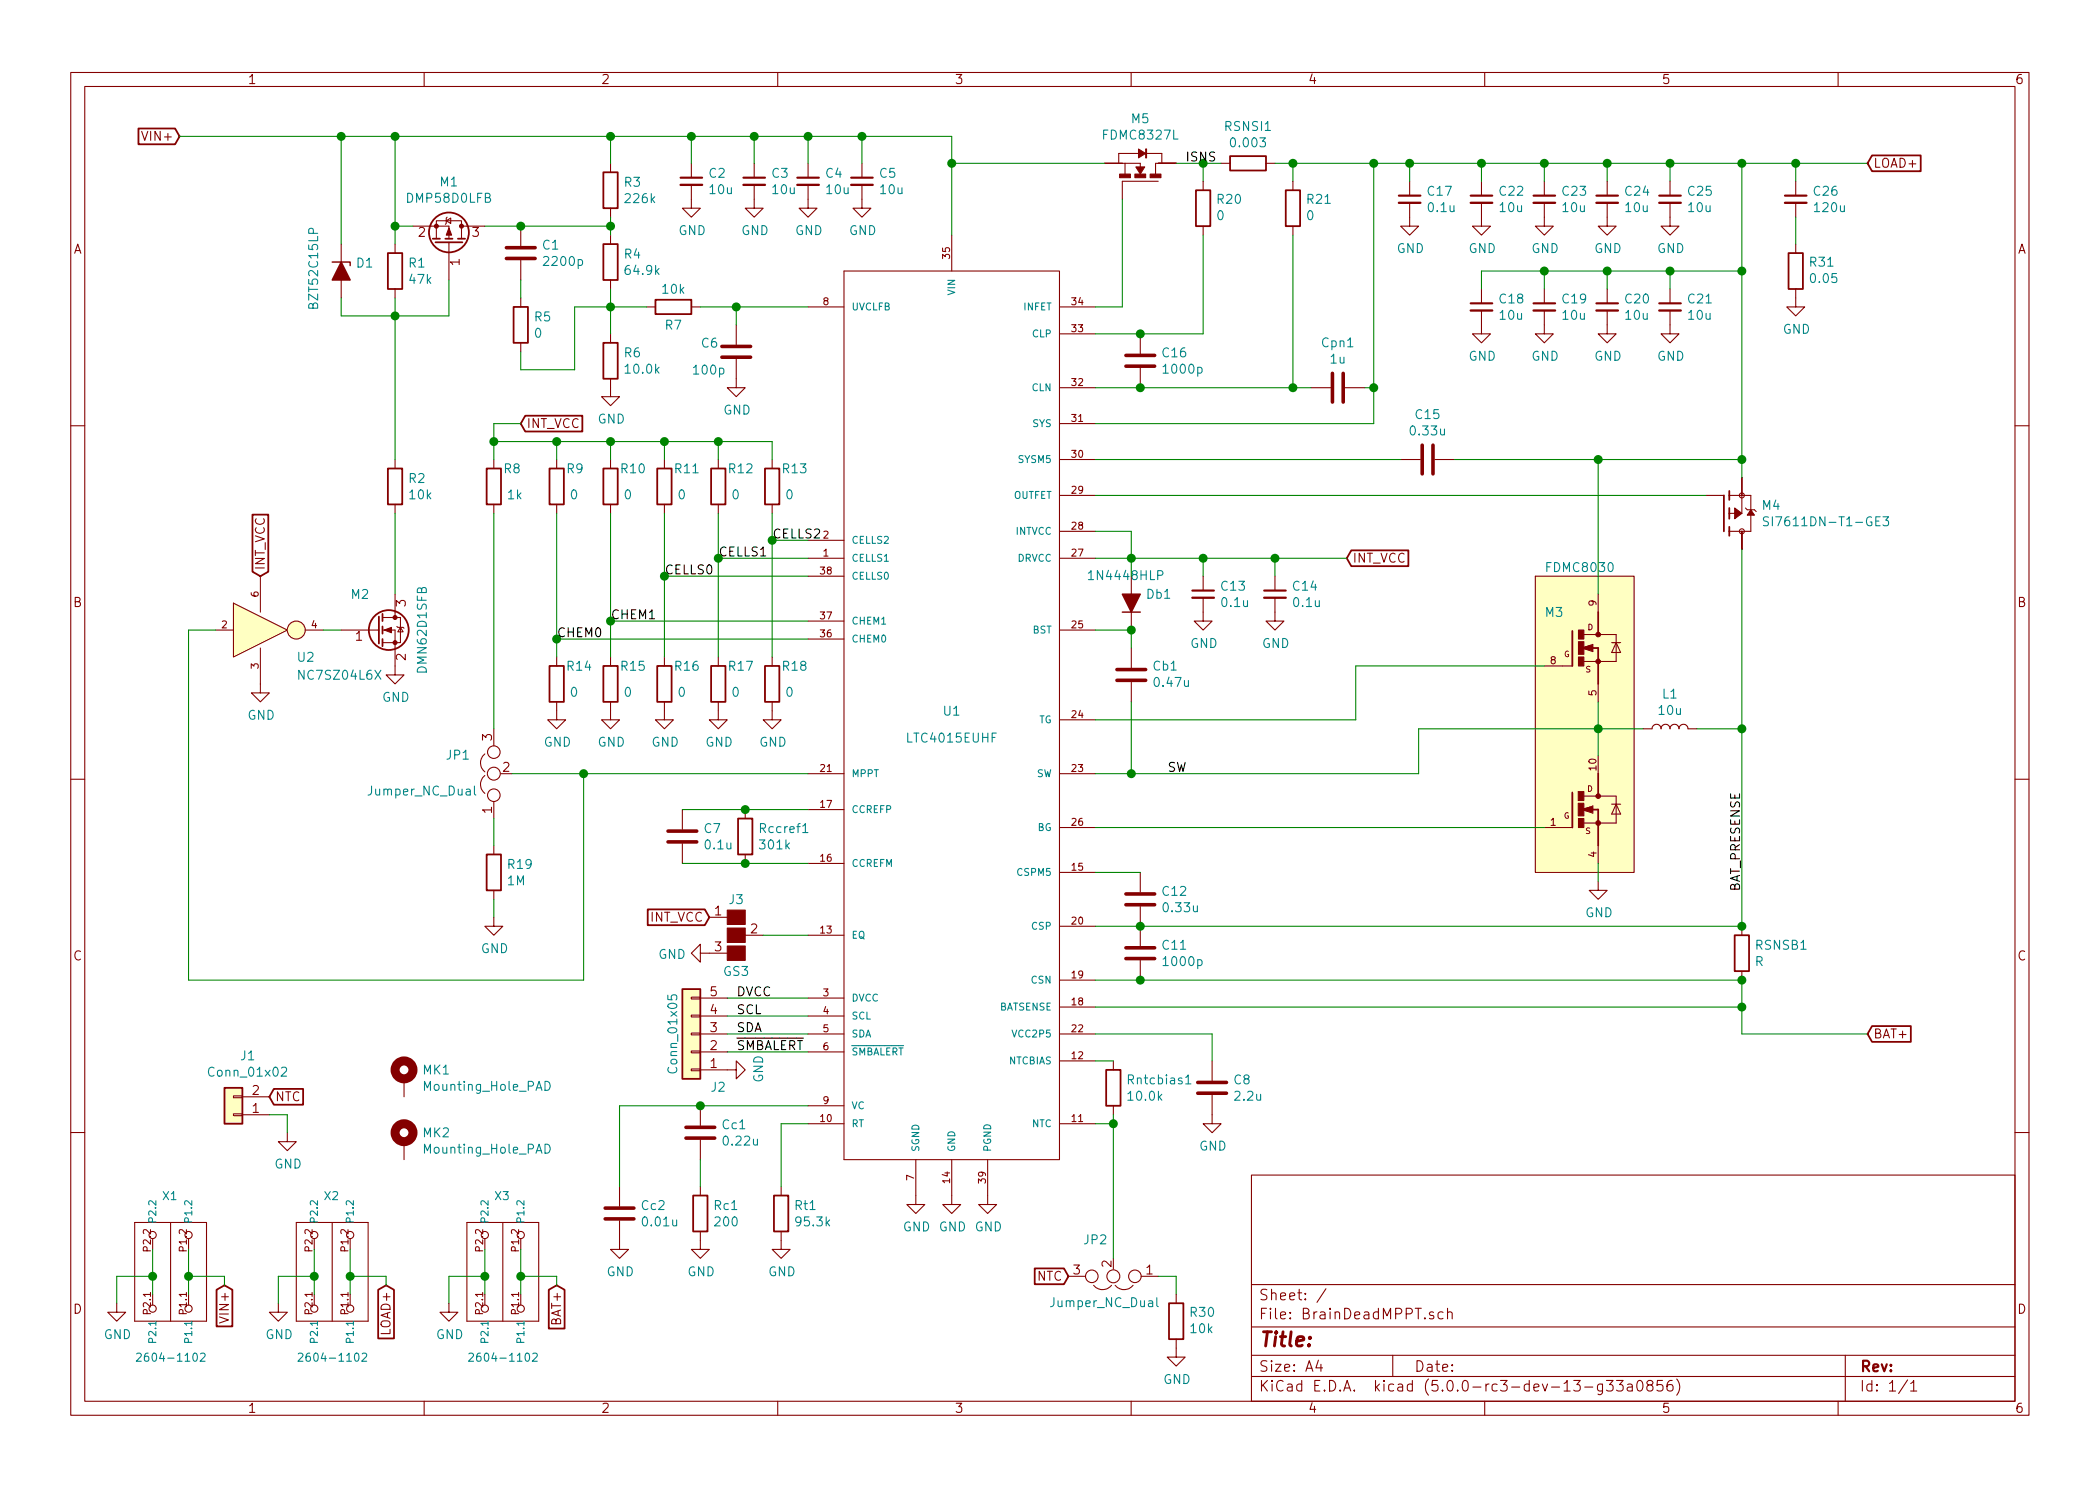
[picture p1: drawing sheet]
<svg xmlns="http://www.w3.org/2000/svg" width="297mm" height="210mm" viewBox="0 0 297 210" stroke-linecap="round" stroke-linejoin="round" font-family="sans-serif">
<g fill="none" stroke="#840000" stroke-width=".15">
<path d="M10 10.3h277v189.9h-277zM12 12.2h273v186.1h-273zM20 18.6l.5 1.3 .4-1.3M60 10.3v1.9M110 10.3v1.9M160 10.3v1.9M210 10.3v1.9M260 10.3v1.9M48.3 34.5v7.7M55.9 34.5v1.3M58.4 32h5.1v1.8M63.1 31.2l.7-.3v.7z"/>
<path d="M63.2 30.7l-.1 .2v.7l-.1 .1M63.5 34.3v.2M63.5 34.5v5.1M65.3 32v-.8h-3.6v2.6M65.3 32v1.8M65.3 32h3.3M73.7 32v2.8M73.7 36.8v2.8M86.4 23.1v1.3M86.4 29.5v1.2M86.4 33.3v1.2M86.4 39.6v1.3"/>
<path d="M97.8 26.2v3.3h1.3l-1.3 1.2-1.3-1.2h1.3M97.8 23.1v2M106.7 26.2v3.3h1.2l-1.2 1.2-1.3-1.2h1.3M106.7 23.1v2M114.3 26.2v3.3h1.3l-1.3 1.2-1.3-1.2h1.3M114.3 23.1v2M119.4 38.3h30.5v125.8h-30.5zM121.9 26.2v3.3h1.3l-1.3 1.2-1.3-1.2h1.3M121.9 23.1v2M134.6 33.3v5M156.2 23.1h5.1v.5M159.1 23.1v1.5"/>
<path d="M161 21.7h-2.8v1.4M162.1 21.7h2.2v1.4M163.8 25.6h-5.1v2.6M166.4 23.1h-3v1.5M170.2 25.6v1.3M170.2 32v1.3M172.7 23.1h1.3M179.1 23.1h1.2M182.9 25.6v1.3M182.9 32v1.3M199.4 28.7v3.3h1.3l-1.3 1.3-1.3-1.3h1.3M199.4 25.6v2.1"/>
<path d="M209.5 28.7v3.3h1.3l-1.3 1.3-1.2-1.3h1.2M209.5 25.6v2.1M218.4 28.7v3.3h1.3l-1.3 1.3-1.2-1.3h1.2M218.4 25.6v2.1M227.3 28.7v3.3h1.3l-1.3 1.3-1.2-1.3h1.2M227.3 25.6v2.1M236.2 28.7v3.3h1.3l-1.3 1.3-1.3-1.3h1.3M236.2 25.6v2.1M254 25.6v2.1M254 28.7v2M254 34.5v1.3M55.9 40.9v1.3"/>
<path d="M73.7 42.2v1.2M73.7 48.5v1.3M86.4 53.6v2.5h1.2l-1.2 1.3-1.3-1.3h1.3M86.4 47.2v1.3M91.4 43.4h1.3M97.8 43.4h1.3M104.1 50.8v4.1h1.3l-1.3 1.2-1.2-1.2h1.2M104.1 46v2.8M114.3 43.4h5.1M149.9 59.9h5M149.9 54.9h5M149.9 47.2h5"/>
<path d="M149.9 43.4h5M161.3 47.2v2.8M161.3 52.1v2.8M185.4 54.9h2.8M190.2 54.9h2.8M209.5 43.9v3.3h1.3l-1.3 1.3-1.2-1.3h1.2M209.5 40.9v2M218.4 43.9v3.3h1.3l-1.3 1.3-1.2-1.3h1.2M218.4 40.9v2M227.3 43.9v3.3h1.3l-1.3 1.3-1.2-1.3h1.2M227.3 40.9v2M236.2 43.9v3.3h1.3l-1.3 1.3-1.3-1.3h1.3"/>
<path d="M236.2 40.9v2M254 40.9v2.5h1.3l-1.3 1.3-1.3-1.3h1.3M10 60.2h2M55.9 65v1.3M55.9 71.4v1.2M69.8 65v1.3M69.8 71.4v1.2M78.7 65v1.3M78.7 71.4v1.2M86.4 65v1.3M86.4 71.4v1.2M94 65v1.3"/>
<path d="M94 71.4v1.2M101.6 65v1.3M101.6 71.4v1.2M109.2 65v1.3M109.2 71.4v1.2M114.3 79h5.1M114.3 76.4h5.1M149.9 79h5M149.9 75.2h5M149.9 70.1h5M149.9 65h5M198.1 65h2.8"/>
<path d="M202.9 65h2.8M241.3 70.1h2.5M244.6 70.1h3v5.1h-3M246.4 67.6v5h-1.8M246.4 75.2v2.5M246.9 71.9l.2 .2h1.1l.2 .3M285 60.2h2M30.5 89.1h2.5M33 85.3l7.6 3.8-7.6 3.9zM36.8 91.7v6.3h1.3l-1.3 1.3-1.2-1.3h1.2M36.8 81.5v5.1M43.2 89.1h2.5"/>
<path d="M48.3 89.1h5M53.4 89.1h.2M54.1 89.1h1.8v6.4h1.2l-1.2 1.3-1.3-1.3h1.3M54.1 87.4h1.8M55.9 87.4h.7v3.5h-2.5M55.9 84.1v3.3M56.1 88.6l.2 .2h.7l.1 .1M56.6 88.8l.4 .6h-.7zM78.7 99.3v2.5h1.3l-1.3 1.3-1.2-1.3h1.2M78.7 93v1.2M86.4 99.3v2.5h1.2l-1.2 1.3-1.3-1.3h1.3M86.4 93v1.2"/>
<path d="M94 99.3v2.5h1.2l-1.2 1.3-1.3-1.3h1.3M94 93v1.2M101.6 99.3v2.5h1.3l-1.3 1.3-1.3-1.3h1.3M101.6 93v1.2M109.2 99.3v2.5h1.3l-1.3 1.3-1.3-1.3h1.3M109.2 93v1.2M114.3 90.4h5.1M114.3 87.9h5.1M114.3 81.5h5.1M149.9 89.1h5M160 81.5v7.6M160 91.7v2.8"/>
<path d="M160 96.5v2.8M170.2 84.6v3.3h1.2l-1.2 1.2-1.3-1.2h1.3M170.2 81.5v2.1M180.3 84.6v3.3h1.3l-1.3 1.2-1.2-1.2h1.2M180.3 81.5v2.1M217.2 81.5h13.9v41.9h-13.9zM218.4 94.2h4M223.8 91.7l1.5-.5v1zM224.1 89.8h4.5v3.8h-4.6M225.2 91.4l-1.4 .3M226.1 84.1v2.5M226.1 89.7v.1"/>
<path d="M226.1 93.6v.1M226.1 96.8v2.5M228 90.9h1.2M228.6 90.9l.6 1.4h-1.2zM10 110.3h2M68.6 109.7a1.63 1.63 0 0 0 0 2.6M68.6 106.7a1.63 1.63 0 0 0 0 2.5M69.8 103.1v2.4M69.8 113.4v2.4M69.8 119.6v1.3M96.5 114.5v2.8M96.5 119.4v2.8"/>
<path d="M105.4 114.5v1.3M114.3 114.5h5.1M114.3 109.5h5.1M149.9 109.5h5M149.9 101.8h5M149.9 117.1h5M218.4 117.1h4M223.8 114.5l1.5-.5v1.1zM224.1 112.6h4.5v3.9h-4.6M225.2 114.3l-1.4 .2M226.1 106.9v2.6M226.1 112.5v.1"/>
<path d="M226.1 116.5v.1M226.1 119.6v2.6M228 113.8h1.2M228.6 113.8l.6 1.4h-1.2zM232.4 103.1h1.3a.63 .63 0 0 1 .6-.6 .63 .63 0 0 1 .6 .6 .63 .63 0 0 1 .7-.6 .63 .63 0 0 1 .6 .6 .63 .63 0 0 1 .7-.6 .63 .63 0 0 1 .6 .6 .63 .63 0 0 1 .6-.6 .63 .63 0 0 1 .7 .6h1.2M285 110.3h2M69.8 129.8v1.3h1.3l-1.3 1.2-1.2-1.2h1.2M69.8 126v1.2M99.1 134.9v-1.3l-1.3 1.3 1.3 1.2v-1.2h3.8M100.3 129.8h2.6M105.4 132.3h2.5M105.4 120.9v1.3"/>
<path d="M114.3 132.3h5.1M114.3 122.2h5.1M149.9 123.4h5M149.9 138.7h5M149.9 131.1h5M161.3 123.4v2.8M161.3 128.3v5.6M161.3 135.9v2.8M226.1 124.7v1.3h1.2l-1.2 1.2-1.3-1.2h1.3M246.4 131.1v1.2M246.4 137.4v1.3M33 155.1h1.3v.2h-1.3z"/>
<path d="M33 157.6h1.3v.3h-1.3zM34.3 157.7h3.8M34.3 155.2h3.8M57.1 152.6v2.6M97.8 141.1h1.3v.2h-1.3zM97.8 143.6h1.3v.3h-1.3zM97.8 146.2h1.3v.2h-1.3zM97.8 148.7h1.3v.3h-1.3zM97.8 151.3h1.3v.2h-1.3zM99.1 151.4h5v-1.3l1.3 1.3-1.3 1.2v-1.2M99.1 146.3h3.8M99.1 141.2h3.8"/>
<path d="M99.1 143.8h3.8M99.1 148.8h3.8M99.1 156.5v2.8M114.3 159h5.1M114.3 146.3h5.1M114.3 141.2h5.1M114.3 143.8h5.1M114.3 148.8h5.1M114.3 156.5h5.1M149.9 159h5M149.9 150.1h5M149.9 142.5h5"/>
<path d="M149.9 146.3h5M157.5 150.1v1.3M157.5 156.5v1.2M171.4 154.9v4.1h1.3l-1.3 1.3-1.2-1.3h1.2M171.4 150.1v2.8M10 160.2h2M19 173h10.2v13.9h-10.2zM24.1 173v13.9M40.6 160.3v1.2h1.3l-1.3 1.3-1.2-1.3h1.2M41.9 173h10.2v13.9h-10.2zM47 173v13.9M57.1 161.5v2.6"/>
<path d="M66 173h10.2v13.9h-10.2zM71.1 173v13.9M87.6 172.7v4.1h1.3l-1.3 1.2-1.2-1.2h1.2M87.6 167.9v2.8M99.1 174.2v2.6h1.2l-1.2 1.2-1.3-1.2h1.3M99.1 161.3v2.8M99.1 167.9v1.3M110.5 174.2v2.6h1.3l-1.3 1.2-1.3-1.2h1.3M110.5 167.9v1.3M129.5 164.1v6.3h1.3l-1.3 1.3-1.2-1.3h1.2M134.6 164.1v6.3h1.3l-1.3 1.3-1.3-1.3h1.3M139.7 164.1v6.3h1.3l-1.3 1.3-1.3-1.3h1.3"/>
<path d="M177 166.3h108v32h-108zM285 160.2h2M16.5 184.4v1.3h1.3l-1.3 1.2-1.3-1.2h1.3M39.4 184.4v1.3h1.2l-1.2 1.2-1.3-1.2h1.3M60 198.3v1.9M63.5 184.4v1.3h1.3l-1.3 1.2-1.3-1.2h1.3M110 198.3v1.9M151.1 180.6h2.4M154.7 181.9a1.63 1.63 0 0 0 2.5 0M157.7 181.9a1.63 1.63 0 0 0 2.6 0M160 198.3v1.9M161.4 180.6h2.4"/>
<path d="M166.4 189.5v2.5h1.2l-1.2 1.3-1.3-1.3h1.3M166.4 183.1v1.3M177 194.8h108M177 191.8h108M177 187.8h108M177 181.8h108M186.5 192.5l-.4 1h1M186.8 193v1M187.6 182.3l-1.3 2M197 191.8v3M202.8 185.7a.37 .37 0 0 0-.6 .1v.1a.54 .54 0 0 0 .6 .3v.3l-.2 .1-.4-.1M204.1 185.7a.48 .48 0 0 0-.6 0l-.1 .2 .1 .6a.48 .48 0 0 0 .6 0"/>
<path d="M204.7 185.7a.41 .41 0 0 1 .7 .1v.8M204.7 185.1v1.5M210 198.3v1.9M224.2 196.3h1.1M226.7 195.8v1.2a.42 .42 0 0 1-.7 .3M226.7 195.9a.48 .48 0 0 0-.7 .1v.1v.6a.48 .48 0 0 0 .7 0M227.2 195.3h1l-.5 .6 .4 .1 .1 .2-.1 .5-.2 .1h-.4l-.3-.1M228.7 195.3h.9l-.5 .6 .4 .1 .1 .2-.1 .5-.2 .1h-.4l-.2-.1M230.2 195.9l.2-.1 .4 .1 .1 .9M230.9 196.2l-.5 .1-.3 .2 .1 .2 .2 .1 .5-.1M231.7 195.4a.36 .36 0 0 1 .6 .2 .77 .77 0 0 1-.4 1.2l-.3-.1a1.26 1.26 0 0 1 .1-1.3zM233.2 196l-.3-.3 .1-.2 .2-.2 .5 .1 .1 .2-.1 .2-.2 .2h-.3a.48 .48 0 0 0-.2 .7l.2 .1h.3l.2-.1a.48 .48 0 0 0-.2-.7"/>
<path d="M235.2 195.3h-.8v.7a.62 .62 0 0 1 .7 0l.1 .2v.5l-.3 .1h-.3l-.2-.1M236.5 195.3a.62 .62 0 0 0-.7 .7v.5a.48 .48 0 0 0 .8 .2 .61 .61 0 0 0-.1-.7 .51 .51 0 0 0-.7 .2M237.2 195.1a1.71 1.71 0 0 1 0 2.3M260 198.3v1.9M261 191.8v6.5M269.8 195.2l-1.2 2M270.3 195.8l.3-.3 .1-.2v1.5M270.3 196.8h.8"/>
<circle cx="246.4" cy="75.2" r=".36"/>
<circle cx="246.4" cy="70.1" r=".36"/>
<circle cx="41.9" cy="89.1" r="1.27"/>
<circle cx="69.8" cy="109.5" r=".91"/>
<circle cx="69.8" cy="106.4" r=".89"/>
<circle cx="69.8" cy="112.5" r=".89"/>
<circle cx="21.6" cy="174.7" r=".51"/>
<circle cx="26.7" cy="174.7" r=".51"/>
<circle cx="44.5" cy="174.7" r=".51"/>
<circle cx="49.5" cy="174.7" r=".51"/>
<circle cx="68.6" cy="174.7" r=".51"/>
<circle cx="73.7" cy="174.7" r=".51"/>
<circle cx="21.6" cy="185.2" r=".51"/>
<circle cx="26.7" cy="185.2" r=".51"/>
<circle cx="44.5" cy="185.2" r=".51"/>
<circle cx="49.5" cy="185.2" r=".51"/>
<circle cx="68.6" cy="185.2" r=".51"/>
<circle cx="73.7" cy="185.2" r=".51"/>
<circle cx="154.4" cy="180.6" r=".89"/>
<circle cx="157.5" cy="180.6" r=".91"/>
<circle cx="160.5" cy="180.6" r=".89"/>
</g>
<g fill="none" stroke="#840000" stroke-width=".25">
<path d="M19.6 18.2h5.2l.6 1.1-.6 1.1h-5.2zM54.9 35.8h2v5.1h-2zM61.2 33.8h1M61.6 34.3h3.8M63 33.8h1M64.8 33.8h1M85.3 24.4h2.1v5.1h-2.1zM85.3 34.5h2.1v5.1h-2.1zM169.2 26.9h2v5.1h-2zM174 22.1h5.1v2h-5.1zM181.9 26.9h2v5.1h-2zM253 35.8h2v5.1h-2z"/>
<path d="M264.8 22h6.9v2.2h-6.9l-.6-1.1zM72.6 43.4h2.1v5.1h-2.1zM74.3 58.8h8.1v2.3h-8.1l-.6-1.2zM85.3 48.5h2.1v5.1h-2.1zM92.7 42.4h5.1v2h-5.1zM35.7 72.8h2.2v8.1l-1.1 .6-1.1-.6zM54.9 66.3h2v5.1h-2zM68.8 66.3h2.1v5.1h-2.1zM77.7 66.3h2.1v5.1h-2.1zM85.3 66.3h2.1v5.1h-2.1zM93 66.3h2v5.1h-2zM100.6 66.3h2v5.1h-2z"/>
<path d="M108.2 66.3h2v5.1h-2zM191.1 77.9h8.1v2.2h-8.1l-.6-1.1zM243.8 70.1v5.1M244.6 69.5v1.2M244.6 71.9v1.5M244.6 74.5v1.3M53.6 87.2v3.9M54.1 86.9v1M54.1 88.6v1.1M54.1 90.4v1M77.7 94.2h2.1v5.1h-2.1zM85.3 94.2h2.1v5.1h-2.1z"/>
<path d="M93 94.2h2v5.1h-2zM100.6 94.2h2v5.1h-2zM108.2 94.2h2v5.1h-2zM222.4 89.3v4.9M223.8 91.7h2.3v1.8M226.1 86.6v3.1M226.1 93.7v3.1M104.4 115.8h2v5.1h-2zM222.4 112.1v5M223.8 114.5h2.3v1.8M226.1 109.5v3M226.1 116.6v3"/>
<path d="M68.8 120.9h2.1v5.1h-2.1zM91.6 128.7h8.1l.6 1.1-.6 1.1h-8.1zM96.5 139.9h2.6v12.7h-2.6zM245.4 132.3h2v5.1h-2zM31.7 153.9h2.6v5.1h-2.6zM38.7 154.1h4.2v2.2h-4.2l-.6-1.1zM156.5 151.4h2v5.1h-2zM264.8 145.2h5.5v2.2h-5.5l-.6-1.1zM98 169.2h2.1v5h-2.1zM109.5 169.2h2v5h-2zM146.4 179.5h4.1l.6 1.1-.6 1.1h-4.1zM30.6 182.5l1.1-.6 1.2 .6v5.2h-2.3z"/>
<path d="M53.5 182.5l1.1-.6 1.1 .6v6.9h-2.2zM77.6 182.5l1.1-.6 1.2 .6v5.5h-2.3zM165.4 184.4h2v5.1h-2z"/>
<circle cx="63.5" cy="32.9" r="2.82"/>
<circle cx="55" cy="89.1" r="2.82"/>
</g>
<g fill="#ffffc2" stroke="#ffffc2" stroke-width=".14">
<path d="M31.7 153.9h2.6v5.1h-2.6z"/>
<path d="M33 85.3l7.6 3.8-7.6 3.9z"/>
<path d="M217.2 81.5h13.9v41.9h-13.9z"/>
<path d="M96.5 139.9h2.6v12.7h-2.6z"/>
<circle cx="41.9" cy="89.1" r="1.27"/>
</g>
<g fill="none" stroke="#008484" stroke-width=".15">
<path d="M250.1 73.2l-.4-.1-.2 .1-.1 .3 .1 .2 .5 .2 .1 .3-.2 .2-.5-.1M266.3 73.1h.8l-.4 .5 .4 .1v.5l-.1 .1-.5 .1-.2-.1M67.1 111.2v1.1l.2 .2M113.5 117.8h.8M39.8 151.1l.2-.1h.3l.2 .1v.3v.2l-.7 .7h.7M77.1 153a.64 .64 0 0 1 .7 .6 .64 .64 0 0 1-.7 .7zM94.5 140.8v.6l.6 .1-.2-.2 .1-.4 .2-.1h.4l.1 .2v.3l-.1 .2M167.7 152.4l.4-.3v1.3M167.7 153.4h.8M77.1 161.9a.64 .64 0 0 1 .7 .6 .64 .64 0 0 1-.7 .7zM19.3 191.6l.5-.1 .2 .2v.1l-.7 .8h.7M28.4 191.6l.4-.1 .2 .1v.2l-.7 .8h.7"/>
<path d="M42.2 191.6l.4-.1 .2 .2v.1l-.7 .8h.7M51.2 191.6l.5-.1 .1 .1 .1 .2-.7 .8h.7M66.3 191.6l.5-.1 .2 .2v.1l-.7 .8h.7M75.4 191.6l.4-.1 .1 .1 .1 .2-.7 .8h.7M163.6 183.6v1.1l.2 .2"/>
</g>
<g fill="none" stroke="#008400" stroke-width=".15">
<path d="M25.4 19.3h109.2v14M48.3 19.3v15.2M55.9 19.3v15.2M86.4 19.3v3.8M97.8 19.3v3.8M106.7 19.3v3.8M114.3 19.3v3.8M121.9 19.3v3.8M55.9 32h2.5M63.5 39.6v5.1h-15.2v-2.5M68.6 32h17.8M73.7 39.6v2.6"/>
<path d="M86.4 30.7v2.6M134.6 23.1h21.6M158.7 28.2v15.2h-3.8M166.4 23.1h6.3M170.2 23.1v2.5M170.2 33.3v13.9h-15.3M180.3 23.1h83.9M182.9 23.1v2.5M182.9 33.3v21.6M194.3 23.1v36.8h-39.4M199.4 23.1v2.5M209.5 23.1v2.5"/>
<path d="M218.4 23.1v2.5M218.4 38.3v2.6M227.3 23.1v2.5M227.3 38.3v2.6M236.2 23.1v2.5M236.2 38.3v2.6M246.4 38.3h-36.9v2.6M246.4 23.1v44.5M254 23.1v2.5M254 30.7v3.8M55.9 42.2v22.8M73.7 59.9h-3.9v5.1"/>
<path d="M86.4 40.9v6.3M91.4 43.4h-10.1v8.9h-7.6v-2.5M99.1 43.4h15.2M104.1 43.4v2.6M154.9 54.9h30.5M193 54.9h1.3M55.9 72.6v11.5M69.8 62.5h39.4v2.5M69.8 72.6v30.5M78.7 62.5v2.5M78.7 72.6v20.4M86.4 62.5v2.5"/>
<path d="M86.4 72.6v20.4M94 62.5v2.5M94 72.6v20.4M101.6 79h12.7M101.6 62.5v2.5M101.6 72.6v20.4M109.2 76.4h5.1M109.2 72.6v20.4M154.9 79h35.6M154.9 65h43.2M154.9 70.1h86.4M154.9 75.2h5.1v6.3"/>
<path d="M170.2 79v2.5M180.3 79v2.5M205.7 65h40.7M226.1 65v19.1M246.4 77.7v53.4h-91.5M30.5 89.1h-3.8v49.6h55.8v-29.2M45.7 89.1h2.6M78.7 90.4h35.6M86.4 87.9h27.9M94 81.5h20.3M154.9 89.1h5.1v2.6M160 99.3v10.2"/>
<path d="M218.4 94.2h-26.6v7.6h-36.9M226.1 99.3v7.6M69.8 115.8v3.8M72.4 109.5h41.9M96.5 114.5h17.8M154.9 117.1h63.5M232.4 103.1h-31.7v6.4h-45.8M240 103.1h6.4M69.8 127.2v2.6M96.5 122.2h17.8M107.9 132.3h6.4M154.9 138.7h91.5v7.6h17.8"/>
<path d="M154.9 123.4h6.4M226.1 122.2v2.5M38.1 157.7h2.5v2.6M102.9 146.3h11.4M102.9 141.2h11.4M102.9 143.8h11.4M102.9 148.8h11.4M114.3 159h-3.8v8.9M114.3 156.5h-26.7v11.4M154.9 142.5h91.5M154.9 146.3h16.5v3.8M154.9 150.1h2.6"/>
<path d="M154.9 159h2.6M157.5 157.7v20.3M21.6 176.8v6.3M26.7 176.8v6.3M44.4 176.8v6.3M49.5 176.8v6.3M68.6 176.8v6.3M73.7 176.8v6.3M99.1 164.1v3.8M21.6 180.6h-5.1v3.8M26.7 180.6h5v1.3M44.4 180.6h-5v3.8"/>
<path d="M49.5 180.6h5.1v1.3M68.6 180.6h-5.1v3.8M73.7 180.6h5v1.3M163.8 180.6h2.6v2.5"/>
</g>
<g fill="none" stroke="#840000" stroke-width="1.3">
<circle cx="57.1" cy="151.4" r="1.27"/>
<circle cx="57.1" cy="160.3" r="1.27"/>
</g>
<g fill="none" stroke="#840000" stroke-width=".33">
<path d="M96.3 26.2h3M105.2 26.2h3M112.8 26.2h3M120.4 26.2h3M197.9 28.7h3M208 28.7h3.1M216.9 28.7h3.1M225.8 28.7h3.1M234.7 28.7h3M252.5 28.7h3M208 43.9h3.1M216.9 43.9h3.1"/>
<path d="M225.8 43.9h3.1M234.7 43.9h3M168.7 84.6h3M178.8 84.6h3.1"/>
</g>
<g fill="none" stroke="#840000" stroke-width=".3">
<path d="M96.3 25.1h3M105.2 25.1h3M112.8 25.1h3M120.4 25.1h3M197.9 27.7h3M208 27.7h3.1M216.9 27.7h3.1M225.8 27.7h3.1M234.7 27.7h3M252.5 27.7h3M208 42.9h3.1M216.9 42.9h3.1"/>
<path d="M225.8 42.9h3.1M234.7 42.9h3M168.7 83.6h3M178.8 83.6h3.1M224.9 91.4l-.9 .3 1.2 .2v-.5l-1 .3M224.9 114.3l-.9 .2 1.2 .3v-.5l-1 .2"/>
</g>
<g fill="none" stroke="#840000" stroke-width=".51">
<path d="M71.6 36.6h4.1M71.6 35h4.1M102.1 50.5h4.1M102.1 49h4.1M159.3 51.8h4M159.3 50.3h4M188.5 52.8v4.1M190 52.8v4.1M201.2 63v4.1M202.7 63v4.1M158 94.7h4.1M158 96.3h4.1"/>
<path d="M94.5 119.1h4.1M94.5 117.6h4.1M159.3 135.6h4M159.3 134.1h4M159.3 128h4M159.3 126.5h4M97 159.5h4.1M169.4 154.7h4.1M169.4 153.2h4.1M85.6 172.5h4.1M85.6 170.9h4.1M97 161h4.1"/>
</g>
<path d="M47 37.1h2.5v.5M158.7 86.6h2.6" fill="none" stroke="#840000" stroke-width=".2"/>
<g fill="#840000" stroke="#840000" stroke-width=".2">
<path d="M48.3 37.1l1.2 2.5h-2.5z"/>
<path d="M158.7 84.1h2.6l-1.3 2.5z"/>
</g>
<g fill="#840000" stroke="#840000" stroke-width=".15">
<path d="M54.4 89.1l1-.3v.7z"/>
<path d="M223.2 112h.8v1.3h-.8z"/>
<path d="M223.3 115.8h.7v1.3h-.7z"/>
<path d="M223.3 93h.7v1.2h-.7z"/>
<path d="M223.3 89.1h.7v1.3h-.7z"/>
<path d="M223.2 113.7h.8v1.7h-.8z"/>
<path d="M223.3 90.8h.7v1.8h-.7z"/>
<path d="M158.4 24.6h1.5v.5h-1.5z"/>
<path d="M160.5 24.6h1.6v.5h-1.6z"/>
<path d="M162.7 24.6h1.5v.5h-1.5z"/>
<path d="M162.1 21.1h.1v1.2h-.1z"/>
<path d="M247.6 72.1l.6 .8h-1.1z"/>
<path d="M245.4 71.9l1 .7-1 .8z"/>
<path d="M63.5 32.3l.4 1h-.8z"/>
<path d="M102.9 133.9h2.5v2h-2.5z"/>
<path d="M102.9 131.3h2.5v2h-2.5z"/>
<path d="M102.9 128.8h2.5v2h-2.5z"/>
<circle cx="55.9" cy="90.9" r=".28"/>
<circle cx="55.9" cy="87.4" r=".28"/>
<circle cx="61.7" cy="32" r=".28"/>
<circle cx="65.3" cy="32" r=".28"/>
</g>
<g fill="#840000" stroke="#840000" stroke-width=".14">
<path d="M160.7 23.6h1.2l-.6 1z"/>
<path d="M161 21.1l1.1 .6-1.1 .6z"/>
<circle cx="226.1" cy="116.5" r=".33"/>
<circle cx="226.1" cy="112.6" r=".33"/>
<circle cx="226.1" cy="93.6" r=".33"/>
<circle cx="226.1" cy="89.8" r=".33"/>
</g>
<g fill="#008400" stroke="#008400" stroke-width=".25">
<circle cx="78.7" cy="90.4" r=".51"/>
<circle cx="86.4" cy="87.9" r=".51"/>
<circle cx="109.2" cy="76.4" r=".51"/>
<circle cx="101.6" cy="79" r=".51"/>
<circle cx="94" cy="81.5" r=".51"/>
<circle cx="101.6" cy="62.5" r=".51"/>
<circle cx="94" cy="62.5" r=".51"/>
<circle cx="86.4" cy="62.5" r=".51"/>
<circle cx="78.7" cy="62.5" r=".51"/>
<circle cx="69.9" cy="62.5" r=".51"/>
<circle cx="82.6" cy="109.5" r=".51"/>
<circle cx="86.4" cy="19.3" r=".51"/>
<circle cx="86.4" cy="32" r=".51"/>
<circle cx="73.7" cy="32" r=".51"/>
<circle cx="55.9" cy="32" r=".51"/>
<circle cx="55.9" cy="19.3" r=".51"/>
<circle cx="55.9" cy="44.7" r=".51"/>
<circle cx="48.3" cy="19.3" r=".51"/>
<circle cx="86.4" cy="43.4" r=".51"/>
<circle cx="104.1" cy="43.4" r=".51"/>
<circle cx="97.8" cy="19.3" r=".51"/>
<circle cx="106.7" cy="19.3" r=".51"/>
<circle cx="114.3" cy="19.3" r=".51"/>
<circle cx="121.9" cy="19.3" r=".51"/>
<circle cx="134.6" cy="23.1" r=".51"/>
<circle cx="170.2" cy="23.1" r=".51"/>
<circle cx="161.3" cy="54.9" r=".51"/>
<circle cx="161.3" cy="47.2" r=".51"/>
<circle cx="182.9" cy="54.9" r=".51"/>
<circle cx="182.9" cy="23.1" r=".51"/>
<circle cx="194.3" cy="23.1" r=".51"/>
<circle cx="199.4" cy="23.1" r=".51"/>
<circle cx="209.6" cy="23.1" r=".51"/>
<circle cx="218.4" cy="23.1" r=".51"/>
<circle cx="227.3" cy="23.1" r=".51"/>
<circle cx="236.2" cy="23.1" r=".51"/>
<circle cx="236.2" cy="38.3" r=".51"/>
<circle cx="227.3" cy="38.3" r=".51"/>
<circle cx="218.4" cy="38.3" r=".51"/>
<circle cx="194.3" cy="54.9" r=".51"/>
<circle cx="246.4" cy="23.1" r=".51"/>
<circle cx="254" cy="23.1" r=".51"/>
<circle cx="246.4" cy="38.3" r=".51"/>
<circle cx="246.4" cy="65" r=".51"/>
<circle cx="160" cy="79" r=".51"/>
<circle cx="170.2" cy="79" r=".51"/>
<circle cx="180.3" cy="79" r=".51"/>
<circle cx="160" cy="89.1" r=".51"/>
<circle cx="161.3" cy="131.1" r=".51"/>
<circle cx="246.4" cy="131.1" r=".51"/>
<circle cx="161.3" cy="138.7" r=".51"/>
<circle cx="246.4" cy="138.7" r=".51"/>
<circle cx="246.4" cy="142.5" r=".51"/>
<circle cx="246.4" cy="103.1" r=".51"/>
<circle cx="226.1" cy="65" r=".51"/>
<circle cx="160" cy="109.5" r=".51"/>
<circle cx="226.1" cy="103.1" r=".51"/>
<circle cx="157.5" cy="159" r=".51"/>
<circle cx="99.1" cy="156.5" r=".51"/>
<circle cx="105.4" cy="114.5" r=".51"/>
<circle cx="105.4" cy="122.2" r=".51"/>
<circle cx="73.7" cy="180.6" r=".51"/>
<circle cx="68.6" cy="180.6" r=".51"/>
<circle cx="49.5" cy="180.6" r=".51"/>
<circle cx="44.5" cy="180.6" r=".51"/>
<circle cx="26.7" cy="180.6" r=".51"/>
<circle cx="21.6" cy="180.6" r=".51"/>
</g>
<text font-size="2.8" fill="#840000" x="178" y="190.5">Title:</text>
<g font-size="2.1" fill="#840000">
<text x="178" y="184">Sheet: /</text>
<text x="178" y="186.7">File: BrainDeadMPPT.sch</text>
<text x="178" y="196.9">KiCad E.D.A. kicad (5.0.0-rc3-dev-13-g33a0856)</text>
<text x="178" y="194.1">Size: A4</text>
<text x="200" y="194.1">Date:</text>
<text x="263" y="194.1">Rev:</text>
<text x="263" y="196.9">Id: 1/1</text>
</g>
<g font-size="1.8" fill="#840000">
<text x="35" y="11.9">1</text>
<text x="85" y="11.9">2</text>
<text x="135" y="11.9">3</text>
<text x="185" y="11.9">4</text>
<text x="235" y="11.9">5</text>
<text x="285" y="11.9">6</text>
<text x="20.6" y="19.9">VIN+</text>
<text x="264.9" y="23.7">LOAD+</text>
<text x="10.4" y="35.9">A</text>
<text x="59.2" y="33.5">2</text>
<text x="66.8" y="33.5">3</text>
<text x="285.4" y="35.9">A</text>
<text x="65" y="37.6" transform="rotate(-90 65 37.6)">1</text>
<text x="74.4" y="60.6">INT_VCC</text>
<text x="37.5" y="80.7" transform="rotate(-90 37.5 80.7)">INT_VCC</text>
<text x="191.3" y="79.6">INT_VCC</text>
<text x="10.4" y="85.9">B</text>
<text x="57.4" y="85.8" transform="rotate(-90 57.4 85.8)">3</text>
<text x="285.4" y="85.9">B</text>
<text x="50.3" y="90.7">1</text>
<text x="57.4" y="93.4" transform="rotate(-90 57.4 93.4)">2</text>
<text x="69.6" y="104.8" transform="rotate(-90 69.6 104.8)">3</text>
<text x="71.1" y="109.2">2</text>
<text x="69.6" y="115.1" transform="rotate(-90 69.6 115.1)">1</text>
<text x="92" y="130.4">INT_VCC</text>
<text x="101.1" y="129.5">1</text>
<text x="10.4" y="135.9">C</text>
<text x="101.1" y="134.6">3</text>
<text x="106.2" y="132.1">2</text>
<text x="285.4" y="135.9">C</text>
<text x="100.5" y="143.5">4</text>
<text x="100.5" y="141">5</text>
<text x="100.5" y="148.6">2</text>
<text x="100.5" y="146">3</text>
<text x="264.9" y="146.9">BAT+</text>
<text x="35.7" y="154.9">2</text>
<text x="38.9" y="155.8">NTC</text>
<text x="100.5" y="151.1">1</text>
<text x="35.7" y="157.5">1</text>
<text x="157.2" y="179.3" transform="rotate(-90 157.2 179.3)">2</text>
<text x="10.4" y="185.9">D</text>
<text x="146.7" y="181.2">NTC</text>
<text x="151.8" y="180.3">3</text>
<text x="162.1" y="180.3">1</text>
<text x="285.4" y="185.9">D</text>
<text x="32.4" y="186.6" transform="rotate(-90 32.4 186.6)">VIN+</text>
<text x="55.2" y="188.7" transform="rotate(-90 55.2 188.7)">LOAD+</text>
<text x="79.4" y="187.3" transform="rotate(-90 79.4 187.3)">BAT+</text>
<text x="35" y="199.9">1</text>
<text x="85" y="199.9">2</text>
<text x="135" y="199.9">3</text>
<text x="185" y="199.9">4</text>
<text x="235" y="199.9">5</text>
<text x="285" y="199.9">6</text>
</g>
<g font-size="1.8" fill="#008484">
<text x="160.1" y="17.4">M5</text>
<text x="156.2" y="19.8">FDMC8327L</text>
<text x="173.3" y="18.5">RSNSI1</text>
<text x="174.3" y="20.8">0.003</text>
<text x="57.7" y="28.7">DMP58D0LFB</text>
<text x="62.3" y="26.4">M1</text>
<text x="88.3" y="26.4">R3</text>
<text x="88.6" y="28.7">226k</text>
<text x="100.3" y="25.2">C2</text>
<text x="100.5" y="27.5">10u</text>
<text x="109.2" y="25.2">C3</text>
<text x="109.3" y="27.5">10u</text>
<text x="116.8" y="25.2">C4</text>
<text x="117" y="27.5">10u</text>
<text x="124.5" y="25.2">C5</text>
<text x="124.6" y="27.5">10u</text>
<text x="172.2" y="28.8">R20</text>
<text x="184.9" y="28.8">R21</text>
<text x="202" y="27.7">C17</text>
<text x="212.2" y="27.7">C22</text>
<text x="221.1" y="27.7">C23</text>
<text x="229.9" y="27.7">C24</text>
<text x="238.8" y="27.7">C25</text>
<text x="256.6" y="27.7">C26</text>
<text x="76.8" y="35.3">C1</text>
<text x="96" y="33.3">GND</text>
<text x="104.9" y="33.3">GND</text>
<text x="112.5" y="33.3">GND</text>
<text x="120.1" y="33.3">GND</text>
<text x="172.2" y="31.2">0</text>
<text x="184.9" y="31.2">0</text>
<text x="197.6" y="35.8">GND</text>
<text x="202.1" y="30">0.1u</text>
<text x="207.7" y="35.8">GND</text>
<text x="212.2" y="30">10u</text>
<text x="216.6" y="35.8">GND</text>
<text x="221.1" y="30">10u</text>
<text x="225.5" y="35.8">GND</text>
<text x="230" y="30">10u</text>
<text x="234.4" y="35.8">GND</text>
<text x="238.9" y="30">10u</text>
<text x="256.8" y="30">120u</text>
<text x="50.5" y="37.9">D1</text>
<text x="57.9" y="37.9">R1</text>
<text x="58" y="40.2">47k</text>
<text x="77.2" y="37.6">2200p</text>
<text x="88.3" y="36.6">R4</text>
<text x="88.6" y="38.9">64.9k</text>
<text x="93.8" y="41.6">10k</text>
<text x="256.1" y="37.7">R31</text>
<text x="256.2" y="40.1">0.05</text>
<text x="45" y="43.5" transform="rotate(-90 45 43.5)">BZT52C15LP</text>
<text x="75.6" y="45.5">R5</text>
<text x="75.6" y="47.8">0</text>
<text x="94.1" y="46.7">R7</text>
<text x="212.2" y="42.9">C18</text>
<text x="212.2" y="45.3">10u</text>
<text x="221.1" y="42.9">C19</text>
<text x="221.1" y="45.3">10u</text>
<text x="229.9" y="42.9">C20</text>
<text x="230" y="45.3">10u</text>
<text x="238.8" y="42.9">C21</text>
<text x="238.9" y="45.3">10u</text>
<text x="252.2" y="47.2">GND</text>
<text x="88.3" y="50.6">R6</text>
<text x="88.6" y="52.9">10.0k</text>
<text x="98.2" y="53">100p</text>
<text x="99.3" y="49.2">C6</text>
<text x="164.5" y="50.6">C16</text>
<text x="164.8" y="52.9">1000p</text>
<text x="187" y="49.1">Cpn1</text>
<text x="188.2" y="51.5">1u</text>
<text x="207.7" y="51">GND</text>
<text x="216.6" y="51">GND</text>
<text x="225.5" y="51">GND</text>
<text x="234.4" y="51">GND</text>
<text x="84.5" y="59.9">GND</text>
<text x="102.3" y="58.7">GND</text>
<text x="200.3" y="59.3">C15</text>
<text x="199.7" y="61.6">0.33u</text>
<text x="57.9" y="68.3">R2</text>
<text x="58" y="70.7">10k</text>
<text x="71.3" y="67">R8</text>
<text x="71.9" y="70.7">1k</text>
<text x="80.2" y="67">R9</text>
<text x="80.7" y="70.7">0</text>
<text x="87.9" y="67">R10</text>
<text x="88.3" y="70.7">0</text>
<text x="95.5" y="67">R11</text>
<text x="96" y="70.7">0</text>
<text x="103.1" y="67">R12</text>
<text x="103.6" y="70.7">0</text>
<text x="110.8" y="67">R13</text>
<text x="111.2" y="70.7">0</text>
<text x="249.3" y="72.2">M4</text>
<text x="250.8" y="74.5">SI7611DN-T1-GE3</text>
<text x="154.4" y="82.1">1N4448HLP</text>
<text x="172.8" y="83.6">C13</text>
<text x="183" y="83.6">C14</text>
<text x="218.9" y="80.9">FDMC8030</text>
<text x="49.7" y="84.8">M2</text>
<text x="162.2" y="84.7">Db1</text>
<text x="172.9" y="85.9">0.1u</text>
<text x="183.1" y="85.9">0.1u</text>
<text x="218.6" y="87.3">M3</text>
<text x="42.1" y="93.6">U2</text>
<text x="60.4" y="95" transform="rotate(-90 60.4 95)">DMN62D1SFB</text>
<text x="80.3" y="94.9">R14</text>
<text x="87.9" y="94.9">R15</text>
<text x="95.5" y="94.9">R16</text>
<text x="103.1" y="94.9">R17</text>
<text x="110.8" y="94.9">R18</text>
<text x="163.1" y="94.9">Cb1</text>
<text x="168.4" y="91.7">GND</text>
<text x="178.5" y="91.7">GND</text>
<text x="35" y="101.8">GND</text>
<text x="42.5" y="96.2">NC7SZ04L6X</text>
<text x="54.1" y="99.3">GND</text>
<text x="80.7" y="98.6">0</text>
<text x="88.3" y="98.6">0</text>
<text x="96" y="98.6">0</text>
<text x="103.6" y="98.6">0</text>
<text x="111.2" y="98.6">0</text>
<text x="133.5" y="101.3">U1</text>
<text x="163.4" y="97.2">0.47u</text>
<text x="234.7" y="101.2">10u</text>
<text x="235.2" y="98.9">L1</text>
<text x="63.2" y="107.5">JP1</text>
<text x="76.9" y="105.7">GND</text>
<text x="84.5" y="105.7">GND</text>
<text x="92.2" y="105.7">GND</text>
<text x="99.8" y="105.7">GND</text>
<text x="107.4" y="105.7">GND</text>
<text x="128.5" y="105.1">LTC4015EUHF</text>
<text x="52.3" y="112.6">Jumper_NC_Dual</text>
<text x="99.6" y="117.9">C7</text>
<text x="107.7" y="117.9">Rccref1</text>
<text x="71.8" y="125.3">1M</text>
<text x="71.9" y="123">R19</text>
<text x="99.8" y="120.2">0.1u</text>
<text x="107.6" y="120.2">301k</text>
<text x="103.2" y="127.9">J3</text>
<text x="164.5" y="126.8">C12</text>
<text x="164.7" y="129.1">0.33u</text>
<text x="224.2" y="129.8">GND</text>
<text x="68" y="134.9">GND</text>
<text x="93.1" y="135.7">GND</text>
<text x="164.5" y="134.4">C11</text>
<text x="164.8" y="136.7">1000p</text>
<text x="248.2" y="136.7">R</text>
<text x="248.4" y="134.4">RSNSB1</text>
<text x="102.4" y="138.1">GS3</text>
<text x="29.8" y="152.3">Conn_01x02</text>
<text x="34.1" y="150">J1</text>
<text x="59.9" y="152">MK1</text>
<text x="60.2" y="154.4">Mounting_Hole_PAD</text>
<text x="95.8" y="151.5" transform="rotate(-90 95.8 151.5)">Conn_01x05</text>
<text x="100.6" y="154.5">J2</text>
<text x="107.9" y="153.2" transform="rotate(-90 107.9 153.2)">GND</text>
<text x="159.7" y="155.7">10.0k</text>
<text x="159.8" y="153.4">Rntcbias1</text>
<text x="174.6" y="153.4">C8</text>
<text x="174.8" y="155.7">2.2u</text>
<text x="59.9" y="160.9">MK2</text>
<text x="102.2" y="159.8">Cc1</text>
<text x="38.8" y="165.3">GND</text>
<text x="60.2" y="163.2">Mounting_Hole_PAD</text>
<text x="102.5" y="162.1">0.22u</text>
<text x="169.6" y="162.8">GND</text>
<text x="90.8" y="171.2">Cc2</text>
<text x="91.1" y="173.5">0.01u</text>
<text x="101.1" y="171.2">Rc1</text>
<text x="101.2" y="173.5">200</text>
<text x="112.5" y="171.2">Rt1</text>
<text x="112.8" y="173.5">95.3k</text>
<text x="127.7" y="174.2">GND GND GND</text>
<text x="153.4" y="176.1">JP2</text>
<text x="85.8" y="180.6">GND</text>
<text x="97.2" y="180.6">GND</text>
<text x="108.7" y="180.6">GND</text>
<text x="148.8" y="185">Jumper_NC_Dual</text>
<text x="14.7" y="189.5">GND</text>
<text x="37.5" y="189.5">GND</text>
<text x="61.7" y="189.5">GND</text>
<text x="168.4" y="186.3">R30</text>
<text x="168.5" y="188.6">10k</text>
<text x="164.5" y="195.8">GND</text>
</g>
<g font-size="1.8">
<text x="167.6" y="22.9">ISNS</text>
<text x="109.2" y="76.2">CELLS2</text>
<text x="94" y="81.3">CELLS0</text>
<text x="101.6" y="78.7">CELLS1</text>
<text x="86.4" y="87.6">CHEM1</text>
<text x="78.7" y="90.2">CHEM0</text>
<text x="165.1" y="109.2">SW</text>
<text x="246.1" y="126.3" transform="rotate(-90 246.1 126.3)">BAT_PRESENSE</text>
<text x="104.1" y="141">DVCC</text>
<text x="104.1" y="143.5">SCL</text>
<text x="104.1" y="146">SDA</text>
<text x="104.1" y="148.6">SMBALERT</text>
</g>
<g font-size="1.6" fill="#008484">
<text x="23.1" y="169.8">X1</text>
<text x="45.9" y="169.8">X2</text>
<text x="70.1" y="169.8">X3</text>
<text x="20.4" y="192.7">2604-1102</text>
<text x="43.2" y="192.7">2604-1102</text>
<text x="67.4" y="192.7">2604-1102</text>
</g>
<g font-size="1.4" fill="#840000">
<text x="134.4" y="36.6" transform="rotate(-90 134.4 36.6)">35</text>
<text x="116.5" y="43.2">8</text>
<text x="151.6" y="47">33</text>
<text x="151.6" y="43.2">34</text>
<text x="151.6" y="59.7">31</text>
<text x="151.6" y="54.6">32</text>
<text x="151.6" y="64.8">30</text>
<text x="151.6" y="69.8">29</text>
<text x="116.5" y="76.2">2</text>
<text x="151.6" y="74.9">28</text>
<text x="116.1" y="81.3">38</text>
<text x="116.5" y="78.7">1</text>
<text x="151.6" y="78.7">27</text>
<text x="31.4" y="88.9">2</text>
<text x="36.6" y="84.4" transform="rotate(-90 36.6 84.4)">6</text>
<text x="44.1" y="88.9">4</text>
<text x="116.1" y="87.6">37</text>
<text x="151.6" y="88.9">25</text>
<text x="225.8" y="85.7" transform="rotate(-90 225.8 85.7)">9</text>
<text x="36.6" y="94.6" transform="rotate(-90 36.6 94.6)">3</text>
<text x="116.1" y="90.2">36</text>
<text x="219.3" y="94">8</text>
<text x="151.6" y="101.6">24</text>
<text x="225.8" y="98.4" transform="rotate(-90 225.8 98.4)">5</text>
<text x="116.1" y="109.2">21</text>
<text x="151.6" y="109.2">23</text>
<text x="225.8" y="109" transform="rotate(-90 225.8 109)">10</text>
<text x="116.1" y="114.3">17</text>
<text x="151.6" y="116.8">26</text>
<text x="219.3" y="116.8">1</text>
<text x="116.1" y="121.9">16</text>
<text x="151.6" y="123.2">15</text>
<text x="225.8" y="121.3" transform="rotate(-90 225.8 121.3)">4</text>
<text x="151.6" y="130.8">20</text>
<text x="116.1" y="132.1">13</text>
<text x="116.5" y="141">3</text>
<text x="116.5" y="143.5">4</text>
<text x="151.6" y="142.2">18</text>
<text x="151.6" y="138.4">19</text>
<text x="116.5" y="146">5</text>
<text x="116.5" y="148.6">6</text>
<text x="151.6" y="149.9">12</text>
<text x="151.6" y="146">22</text>
<text x="116.1" y="158.7">10</text>
<text x="116.5" y="156.2">9</text>
<text x="151.6" y="158.7">11</text>
<text x="129.3" y="167" transform="rotate(-90 129.3 167)">7</text>
<text x="134.4" y="167.4" transform="rotate(-90 134.4 167.4)">14</text>
<text x="139.4" y="167.4" transform="rotate(-90 139.4 167.4)">39</text>
<text x="21.3" y="177" transform="rotate(-90 21.3 177)">P2.2</text>
<text x="26.4" y="177" transform="rotate(-90 26.4 177)">P1.2</text>
<text x="44.2" y="177" transform="rotate(-90 44.2 177)">P2.2</text>
<text x="49.3" y="177" transform="rotate(-90 49.3 177)">P1.2</text>
<text x="68.3" y="177" transform="rotate(-90 68.3 177)">P2.2</text>
<text x="73.4" y="177" transform="rotate(-90 73.4 177)">P1.2</text>
<text x="21.3" y="185.8" transform="rotate(-90 21.3 185.8)">P2.1</text>
<text x="26.4" y="185.8" transform="rotate(-90 26.4 185.8)">P1.1</text>
<text x="44.2" y="185.8" transform="rotate(-90 44.2 185.8)">P2.1</text>
<text x="49.3" y="185.8" transform="rotate(-90 49.3 185.8)">P1.1</text>
<text x="68.3" y="185.8" transform="rotate(-90 68.3 185.8)">P2.1</text>
<text x="73.4" y="185.8" transform="rotate(-90 73.4 185.8)">P1.1</text>
</g>
<g font-size="1.4" fill="#008484">
<text x="135.1" y="41.7" transform="rotate(-90 135.1 41.7)">VIN</text>
<text x="120.4" y="43.9">UVCLFB</text>
<text x="144.9" y="43.9">INFET</text>
<text x="146.1" y="47.7">CLP</text>
<text x="146" y="55.3">CLN</text>
<text x="144.2" y="65.5">SYSM5</text>
<text x="146.1" y="60.4">SYS</text>
<text x="143.3" y="70.6">OUTFET</text>
<text x="120.4" y="76.9">CELLS2</text>
<text x="143.7" y="75.7">INTVCC</text>
<text x="120.4" y="79.5">CELLS1</text>
<text x="120.4" y="82">CELLS0</text>
<text x="143.9" y="79.5">DRVCC</text>
<text x="120.4" y="88.4">CHEM1</text>
<text x="146.1" y="89.6">BST</text>
<text x="120.4" y="90.9">CHEM0</text>
<text x="146.9" y="102.3">TG</text>
<text x="120.4" y="110">MPPT</text>
<text x="146.6" y="110">SW</text>
<text x="120.4" y="115">CCREFP</text>
<text x="146.8" y="117.6">BG</text>
<text x="120.4" y="122.7">CCREFM</text>
<text x="144.1" y="123.9">CSPM5</text>
<text x="146" y="131.5">CSP</text>
<text x="120.4" y="132.8">EQ</text>
<text x="120.4" y="141.7">DVCC</text>
<text x="141.3" y="143">BATSENSE</text>
<text x="145.9" y="139.2">CSN</text>
<text x="120.4" y="144.2">SCL</text>
<text x="120.4" y="146.8">SDA</text>
<text x="120.4" y="149.3">SMBALERT</text>
<text x="143.5" y="146.8">VCC2P5</text>
<text x="142.7" y="150.6">NTCBIAS</text>
<text x="120.4" y="159.5">RT</text>
<text x="120.4" y="156.9">VC</text>
<text x="146" y="159.5">NTC</text>
<text x="130" y="163.1" transform="rotate(-90 130 163.1)">SGND</text>
<text x="135.1" y="163.1" transform="rotate(-90 135.1 163.1)">GND</text>
<text x="140.2" y="163.1" transform="rotate(-90 140.2 163.1)">PGND</text>
<text x="22.1" y="173.2" transform="rotate(-90 22.1 173.2)">P2.2</text>
<text x="27.2" y="173.2" transform="rotate(-90 27.2 173.2)">P1.2</text>
<text x="45" y="173.2" transform="rotate(-90 45 173.2)">P2.2</text>
<text x="50" y="173.2" transform="rotate(-90 50 173.2)">P1.2</text>
<text x="69.1" y="173.2" transform="rotate(-90 69.1 173.2)">P2.2</text>
<text x="74.2" y="173.2" transform="rotate(-90 74.2 173.2)">P1.2</text>
<text x="22.1" y="189.6" transform="rotate(-90 22.1 189.6)">P2.1</text>
<text x="27.2" y="189.6" transform="rotate(-90 27.2 189.6)">P1.1</text>
<text x="45" y="189.6" transform="rotate(-90 45 189.6)">P2.1</text>
<text x="50" y="189.6" transform="rotate(-90 50 189.6)">P1.1</text>
<text x="69.1" y="189.6" transform="rotate(-90 69.1 189.6)">P2.1</text>
<text x="74.2" y="189.6" transform="rotate(-90 74.2 189.6)">P1.1</text>
</g>
<g font-size="1.1" fill="#840000">
<text x="224.6" y="89.2">D</text>
<text x="221.2" y="93">G</text>
<text x="224.3" y="95.1">S</text>
<text x="224.5" y="112">D</text>
<text x="221.2" y="115.8">G</text>
<text x="224.3" y="118">S</text>
</g>
</svg>
